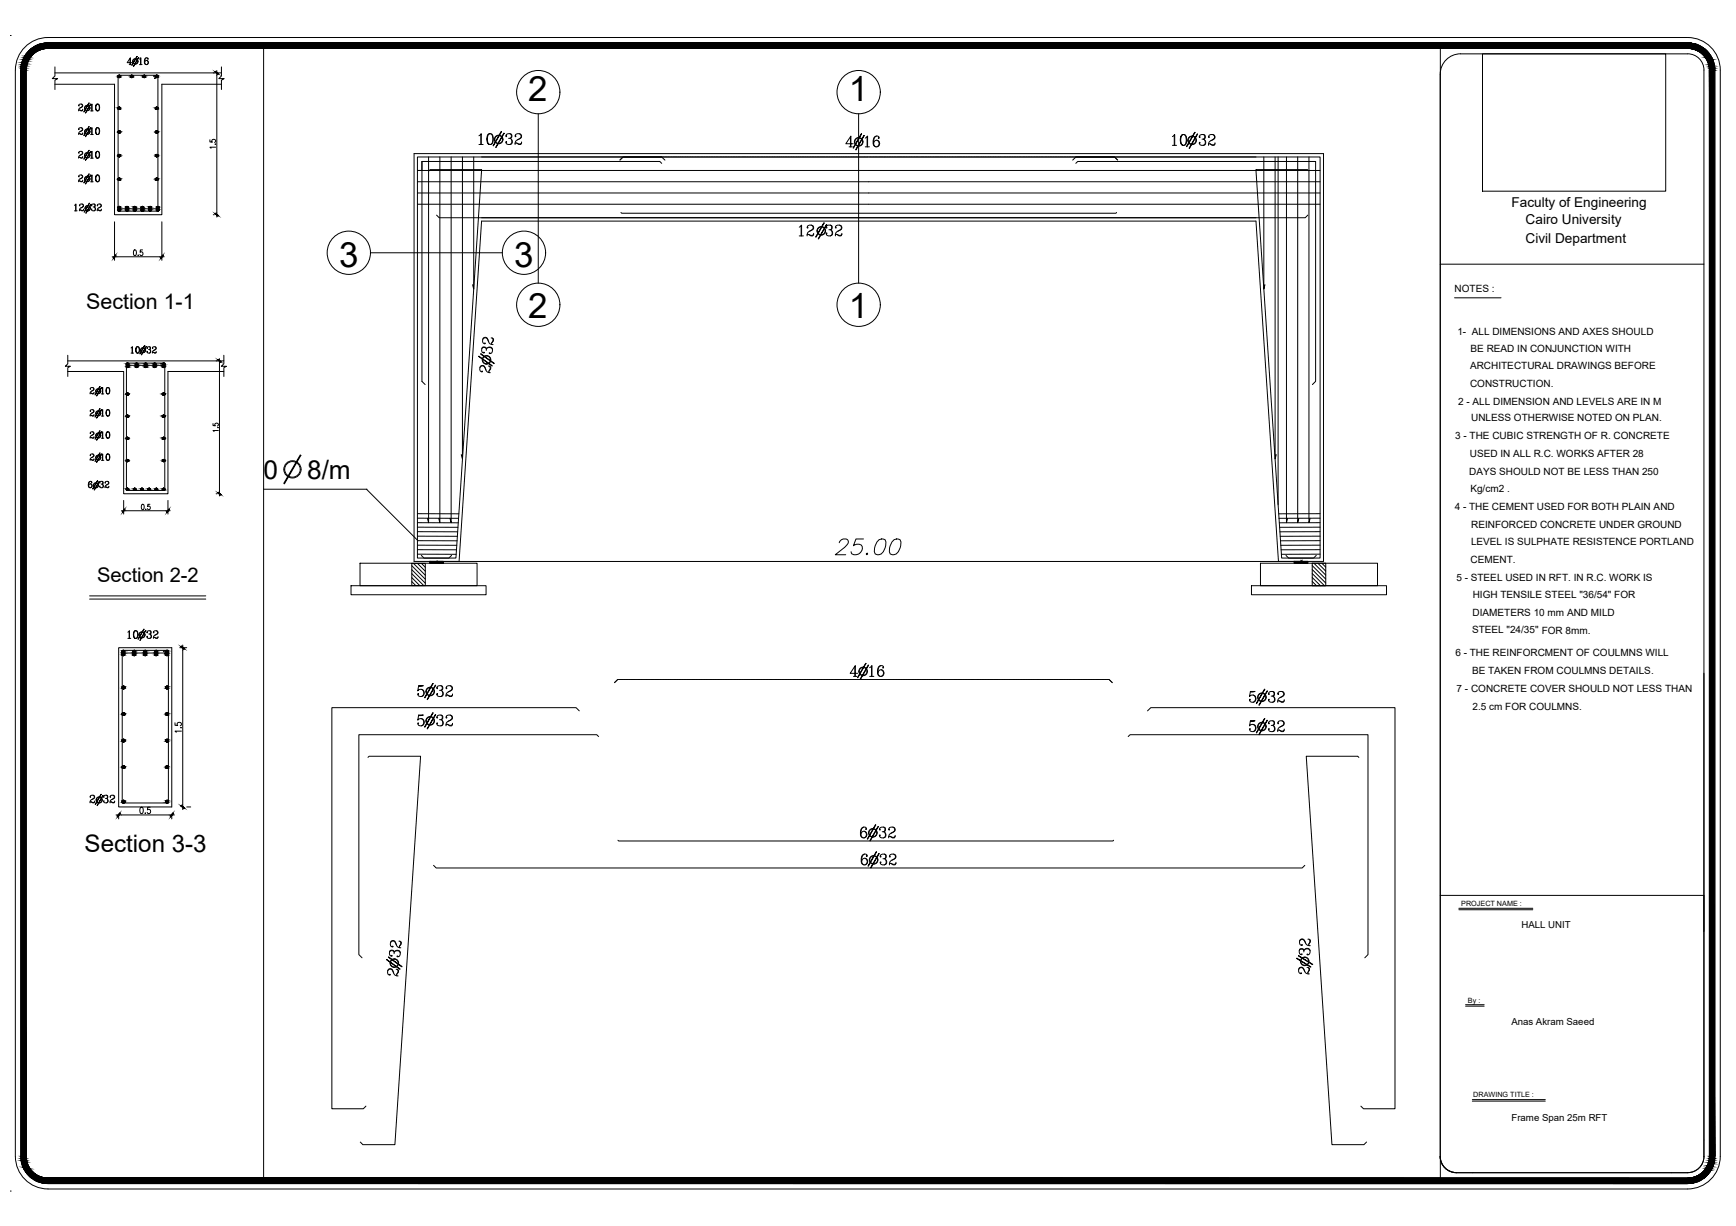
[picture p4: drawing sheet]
<svg xmlns="http://www.w3.org/2000/svg" width="841mm" height="594mm" viewBox="0 0 841 594" stroke-linecap="round" stroke-linejoin="round" font-family="sans-serif">
<!-- layer: Columns -->
<path d="M201 74v198h21l11-165M641 74v198h-22l-11-165" fill="none" stroke="#000" stroke-width=".48"/>
<!-- layer: Frame -->
<g fill="none" stroke="#000" stroke-width=".48">
<path d="M201 74h440M233 76h188M301 77l-1 1M301 77h.1M302 76l-1 1M302 76h.1M421 76h187M540 76h.1M540 76l1 1M541 77h.1M541 77v1M299 330l-1 1"/>
<path d="M407 329h-108M433 329h105M538 330h.1M538 330l1 1M539 331h.1"/>
</g>
<!-- layer: 0 -->
<g fill="#000" stroke="#000" stroke-width=".48">
<path d="M105 35h-1l2 1zM104 35l2 1h-1z"/>
<path d="M104 104l1 1 1-1zM105 103l1 1h-2z"/>
<path d="M55 125l1-1zM56 124l-1 1z"/>
<path d="M79 124l-1 1 1-1zM78 125l1-1-1 1z"/>
<path d="M208 272l7 1v-1zM208 272l7 1h-7z"/>
<path d="M627 272l7 1v-1zM627 272l7 1h-7z"/>
<path d="M88 313l1 1zM88 313l1 1v1z"/>
<path d="M57 395v1l1-2zM58 394l-1 2z"/>
<path d="M84 394l-1 2 1-2zM84 394l-1 2-1-1z"/>
<path d="M88 391l1 1zM88 391v-1l1 2z"/>
</g>
<g fill="none" stroke="#000" stroke-width=".48">
<path d="M27 32v5l-2 1h3l-1 1v4M27 35h80M57 36h20v66h-20zM105 34v71M107 32v5l-1 1h3l-2 1v4M27 41h28M78 41h29M102 68v1h1a.8 .8 0 0 1 0-1 .8 .8 0 0 1 1 0 .8 .8 0 0 1 0 1M104 70h.1M104 71h-2v1M204 78v5h-2h438M322 78l-1-2h-119v194h15l2-1"/>
<path d="M520 78l1-2h119v194h-16l-1-1M202 88h438M202 94h438M202 99h438M55 107v19M57 101h20M78 107v19M103 104h1M54 124h26M200 273h6v11h-6zM200 274l6 7M200 276l6 7"/>
<path d="M200 278l5 6M200 280l3 4M200 273l6 6M202 273l4 4M204 273l2 2M208 272h7v1h-7zM627 272h7v1h-7zM636 273h6v11h-6zM636 274l6 7M636 276l6 7M636 278l6 6M636 280l4 4"/>
<path d="M637 273l5 6M638 273l4 4M640 273l2 2M200 282l1 2M636 282l2 2M636 284h.1M57 314h26v77h-26zM59 315h23v74h-23zM59 316h23M87 314h3M89 313v79M85 350v1l1 1a1 1 0 0 1 0-2 1 1 0 0 1 2 0 1.1 1.1 0 0 1-1 2"/>
<path d="M88 353h.1M88 354h-3v1M56 395h29M57 395v2M68 391a1.4 1.4 0 0 1 1 2 1.4 1.4 0 0 1-1 1zM70 394h.1M73 391h-1l-1 1a1.1 1.1 0 0 1 2 1 .9 .9 0 0 1 0 1 1 1 0 0 1-2 0M83 395v2M90 391h2"/>
</g>
<!-- layer: Beam -->
<path d="M233 107h375M233 106h375" fill="none" stroke="#000" stroke-width=".48"/>
<!-- layer: PC_footing -->
<path d="M170 284h65v4h-65zM606 284h66v4h-66z" fill="none" stroke="#000" stroke-width=".48"/>
<!-- layer: RC_Footing -->
<path d="M174 273h57v11h-57zM611 273h56v11h-56z" fill="none" stroke="#000" stroke-width=".48"/>
<!-- layer: Text -->
<g fill="none" stroke="#000" stroke-width=".48">
<path d="M5 17h.1M321 79l-1-1h-116v107l2 1M521 79l1-1h115v107l-1 1M619 76v169M208 83v-1h25l-12 188h-16l-1-1M634 83l-1-1h-25l13 188h15l2-1M212 104l1 2h419l2-2M301 103h240M128 237h50M178 237l24 25M43 289h57M43 290h57"/>
<path d="M281 344l-2-1h-118v194h15l1-1M290 357l-1-1h-115v107l1 1M547 357v-1h116v107l-2 1M556 344l1-1h119v194h-15l-2-1M178 367l1-1h25l-13 189h-15l-1-2M658 367v-1h-25l12 189h16l1-2M210 419l1 2h420l1-2M299 407h241M5 577h.1"/>
</g>
<!-- layer: rft -->
<g fill="none" stroke="#000" stroke-width=".48">
<path d="M74 37l2-1v1l-1 1 1-1zM208 76v177l-1-2M213 76v177v-2M219 76v177l-1-2M224 76v146l-1-2M229 76v64v-2M612 76v64l1-2M618 76v146v-2M623 76v177l1-2M629 76v177v-2M634 76v177l1-2M79 316l2-1z"/>
<path d="M81 315v1zM81 316l-1 1 1-1"/>
</g>
<!-- layer: Stirrups -->
<g fill="none" stroke="#000" stroke-width=".48">
<path d="M202 251h20M202 253h20M202 255l20 1M202 258h20M202 260h20M202 249h20M640 251h-20M640 253h-20M640 255l-20 1M640 258h-20M640 260h-20M640 249h-21"/>
<path d="M202 262h19M202 264h19M202 266h19M202 269h19M640 262h-20M640 264h-20M640 266h-19M640 269h-19"/>
</g>
<!-- layer: Dim -->
<g fill="none" stroke="#000" stroke-width=".48">
<path d="M261 55v82M416 55v82M179 122h64"/>
<circle cx="261" cy="45" r="10"/>
<circle cx="416" cy="45" r="10"/>
<circle cx="169" cy="122" r="10"/>
<circle cx="254" cy="122" r="10"/>
<circle cx="261" cy="148" r="10"/>
<circle cx="416" cy="148" r="10"/>
</g>
<!-- layer: PC.Footing -->
<path d="M55 41v63h23v-63M59 247h23M60 242v7M69 244a1.2 1.2 0 0 1 1 2 1.2 1.2 0 0 1-1 1zM71 247h.1M73 244h-1v1a.8 .8 0 0 1 1 1 .8 .8 0 0 1 0 1 1.1 1.1 0 0 1-2-1M81 242v7M212 272h419M212 272h-1M630 271v2M631 271l-1 2" fill="none" stroke="#000" stroke-width=".48"/>
<!-- layer: steel -->
<g fill="#000" stroke="#000" stroke-width=".48">
<path d="M57 37h1zM58 36v1zM63 37h1zM64 36v1zM69 37h1zM70 36v1zM76 37v1zM76 36v1zM57 52h1zM57 75h1zM57 63h1zM58 64v1z"/>
<path d="M76 64v1zM57 86h1zM57 101h1zM57 100h1zM65 102h1zM65 101h1zM72 101h1zM72 100h1zM61 176h1zM61 177h1zM66 177h1zM66 178h1z"/>
<path d="M70 176h1zM70 177h1zM70 178h1zM79 176h1zM79 177h1zM79 178h1zM61 237h1zM65 238h1zM68 237h1zM72 237h1zM72 238h1zM75 237h1z"/>
<path d="M79 237h1zM79 238h1zM59 315h1zM59 316h1zM65 316v1zM70 316h1zM81 316v1zM59 333h1zM59 358h1zM59 345h1zM59 371h1zM59 388h1z"/>
<path d="M57 37h1zM57 37h1z"/>
<path d="M57 37h1zM57 37h1z"/>
<path d="M57 37h1zM57 37h1z"/>
<path d="M57 37h1zM57 37h1z"/>
<path d="M57 37h1zM57 37h1z"/>
<path d="M57 37h1zM57 37h1z"/>
<path d="M57 37h1zM57 37h1z"/>
<path d="M57 37h1zM57 37h1z"/>
<path d="M57 37h1zM57 37h1z"/>
<path d="M57 37l1 1zM57 37h1z"/>
<path d="M57 38h1zM57 38h1z"/>
<path d="M63 37h1zM63 37h1z"/>
<path d="M63 37h1zM63 37h1z"/>
<path d="M63 37h1zM63 37h1z"/>
<path d="M63 37h1zM63 37h1z"/>
<path d="M63 37h1zM63 37h1z"/>
<path d="M63 37h1zM63 37h1z"/>
<path d="M63 37h1zM63 37h1z"/>
<path d="M63 37h1zM63 37h1z"/>
<path d="M63 37h1zM63 37h1z"/>
<path d="M63 37l1 1zM63 37h1z"/>
<path d="M63 38h1zM63 38h1z"/>
<path d="M69 37h1zM69 37h1z"/>
<path d="M69 37h1zM69 37h1z"/>
<path d="M69 37h1zM69 37h1z"/>
<path d="M69 37h1zM69 37h1z"/>
<path d="M69 37h1zM69 37h1z"/>
<path d="M69 37h1zM69 37h1z"/>
<path d="M69 37h1zM69 37h1z"/>
<path d="M69 37h1zM69 37h1z"/>
<path d="M69 37l1 1zM69 37h1z"/>
<path d="M75 37h1zM75 37h2z"/>
<path d="M75 37h2zM75 37h2z"/>
<path d="M75 37h1zM75 37h1z"/>
<path d="M75 37h1zM75 37h1z"/>
<path d="M75 37h1zM75 37h1z"/>
<path d="M75 37h1zM75 37h1z"/>
<path d="M75 37h1zM75 37h1z"/>
<path d="M57 52h1zM57 52h1z"/>
<path d="M57 53h1zM57 53h1z"/>
<path d="M57 52h1zM57 52h1z"/>
<path d="M57 53h1zM57 53h1z"/>
<path d="M57 52h1zM57 52h1z"/>
<path d="M57 53h1zM57 53h1z"/>
<path d="M57 52h1zM57 52h1z"/>
<path d="M57 53h1zM57 53h1z"/>
<path d="M57 52l1 1zM57 52l1 1z"/>
<path d="M57 53h1zM57 53h1z"/>
<path d="M57 53h1zM57 53h1z"/>
<path d="M75 52h1zM75 52h1z"/>
<path d="M75 53h1zM75 53h1z"/>
<path d="M75 52h1zM75 52h1z"/>
<path d="M75 53h1zM75 53h1z"/>
<path d="M75 52l2 1zM75 52l2 1z"/>
<path d="M75 53h1zM75 53h1z"/>
<path d="M75 53h2zM75 53h1z"/>
<path d="M57 75h1zM57 75h1z"/>
<path d="M57 76h1zM57 76h1z"/>
<path d="M57 63l1 1zM57 64h1z"/>
<path d="M57 64h1zM57 64h1z"/>
<path d="M57 75h1zM57 75h1z"/>
<path d="M57 76h1zM57 76h1z"/>
<path d="M57 64h1zM57 64h1z"/>
<path d="M57 64h1zM57 64h1z"/>
<path d="M57 75h1zM57 75h1z"/>
<path d="M57 76h1zM57 76h1z"/>
<path d="M57 64h1zM57 64h1z"/>
<path d="M57 64h1zM57 64h1z"/>
<path d="M57 75h1zM57 75h1z"/>
<path d="M57 76h1zM57 76h1z"/>
<path d="M57 64h1zM57 64h1z"/>
<path d="M57 64h1zM57 64h1z"/>
<path d="M57 75h1zM57 75h1z"/>
<path d="M57 76h1zM57 76h1z"/>
<path d="M57 64h1zM57 64h1z"/>
<path d="M57 64h1zM57 64h1z"/>
<path d="M57 75h1zM57 75l1 1z"/>
<path d="M57 64h1zM57 64h1z"/>
<path d="M76 63v1zM76 63v1z"/>
<path d="M75 75h1zM75 75h1z"/>
<path d="M75 76h1zM75 76h1z"/>
<path d="M75 64h1zM75 64h1z"/>
<path d="M75 64h1zM75 64h1z"/>
<path d="M75 75h1zM75 75h1z"/>
<path d="M75 76h1zM75 76h1z"/>
<path d="M75 64h1zM75 64h1z"/>
<path d="M75 64h1zM75 64h1z"/>
<path d="M75 75h2zM75 75h2z"/>
<path d="M75 76h1zM75 76h1z"/>
<path d="M75 64h2zM75 64h2z"/>
<path d="M75 64h1zM75 64h1z"/>
<path d="M75 75h2zM75 75l1 1z"/>
<path d="M75 64h2zM75 64h1z"/>
<path d="M57 86h1zM57 86h1z"/>
<path d="M57 87h1zM57 87h1z"/>
<path d="M57 86l1 1zM57 86l1 1z"/>
<path d="M57 87h1zM57 87h1z"/>
<path d="M57 87h1zM57 87h1z"/>
<path d="M57 87h1zM57 87h1z"/>
<path d="M57 87h1zM57 87h1z"/>
<path d="M57 87h1zM57 87h1z"/>
<path d="M57 87h1zM57 87h1z"/>
<path d="M57 87h1zM57 87h1z"/>
<path d="M57 87h1zM57 87h1z"/>
<path d="M76 86v1zM76 86v1z"/>
<path d="M75 87h1zM75 87h1z"/>
<path d="M75 87h1zM75 87h1z"/>
<path d="M75 87h1zM75 87h1z"/>
<path d="M75 87h1zM75 87h1z"/>
<path d="M75 87h2zM75 87h2z"/>
<path d="M75 87h1zM75 87h1z"/>
<path d="M75 87h2zM75 87h1z"/>
<path d="M57 101h1zM57 101h1z"/>
<path d="M57 102h1zM57 102h1z"/>
<path d="M57 100h1zM57 100h1z"/>
<path d="M57 101h1zM57 101h1z"/>
<path d="M57 101h1zM57 101h1z"/>
<path d="M57 102h1zM57 102h1z"/>
<path d="M57 100h1zM57 100h1z"/>
<path d="M57 101h1zM57 101h1z"/>
<path d="M57 101l1 1zM57 101l1 1z"/>
<path d="M57 102h1zM57 102h1z"/>
<path d="M57 100h1zM57 100h1z"/>
<path d="M57 101h1zM57 101h1z"/>
<path d="M57 102h1zM57 102h1z"/>
<path d="M57 102h1zM57 102h1z"/>
<path d="M57 100h1zM57 100h1z"/>
<path d="M57 101h1zM57 101h1z"/>
<path d="M57 102h1zM57 102h1z"/>
<path d="M57 102h1zM57 102h1z"/>
<path d="M57 100l1 1zM57 100l1 1z"/>
<path d="M57 101h1zM57 101h1z"/>
<path d="M57 102h1zM57 102h1z"/>
<path d="M57 101h1zM57 101h1z"/>
<path d="M61 101h1zM61 101h1z"/>
<path d="M61 100h1zM61 100h1z"/>
<path d="M61 101h1zM61 101h1z"/>
<path d="M61 102h1zM61 102h1z"/>
<path d="M61 100h1zM61 100h1z"/>
<path d="M61 101h1zM61 101h1z"/>
<path d="M61 101h1zM61 101h1z"/>
<path d="M61 102h1zM61 102h1z"/>
<path d="M61 100h1zM61 100h1z"/>
<path d="M61 101h1zM61 101h1z"/>
<path d="M61 101h1zM61 101h1z"/>
<path d="M61 102h1zM61 102h1z"/>
<path d="M61 100h1zM61 100h1z"/>
<path d="M61 101h1zM61 101h1z"/>
<path d="M61 101l1 1zM61 101l1 1z"/>
<path d="M61 102h1zM61 102h1z"/>
<path d="M61 100h1zM61 100h1z"/>
<path d="M61 101h1zM61 101h1z"/>
<path d="M61 102h1zM61 102h1z"/>
<path d="M61 102h1zM61 102h1z"/>
<path d="M61 100h1zM61 100h1z"/>
<path d="M61 101h1zM61 101h1z"/>
<path d="M61 102h1zM61 102h1z"/>
<path d="M61 102h1zM61 102h1z"/>
<path d="M61 102h1zM61 102h1z"/>
<path d="M61 100l1 1zM61 100l1 1z"/>
<path d="M61 101h1zM61 101h1z"/>
<path d="M61 101h1zM61 101h1z"/>
<path d="M65 101h1zM65 101h1z"/>
<path d="M65 100h1zM65 100h1z"/>
<path d="M65 101h1zM65 101h1z"/>
<path d="M65 100h1zM65 100h1z"/>
<path d="M65 101h1zM65 101h1z"/>
<path d="M65 102h1zM65 102h1z"/>
<path d="M65 100h1zM65 100h1z"/>
<path d="M65 101h1zM65 101h1z"/>
<path d="M65 101h1zM65 101h1z"/>
<path d="M65 102h1zM65 102h1z"/>
<path d="M65 100h1zM65 100h1z"/>
<path d="M65 101h1zM65 101h1z"/>
<path d="M65 101l1 1zM65 101l1 1z"/>
<path d="M65 102h1zM65 102h1z"/>
<path d="M65 100h1zM65 100h1z"/>
<path d="M65 101h1zM65 101h1z"/>
<path d="M65 102h1zM65 102h1z"/>
<path d="M65 102h1zM65 102h1z"/>
<path d="M65 100h1zM65 100h1z"/>
<path d="M65 101h1zM65 101h1z"/>
<path d="M65 102h1zM65 102h1z"/>
<path d="M65 102h1zM65 102h1z"/>
<path d="M65 102h1zM65 102h1z"/>
<path d="M65 100l1 1zM65 100l1 1z"/>
<path d="M65 101h1zM65 101h1z"/>
<path d="M65 101h1zM65 101h1z"/>
<path d="M69 101l1 1zM69 101l1 1z"/>
<path d="M69 100h1zM69 100h1z"/>
<path d="M68 102h2zM68 102h2z"/>
<path d="M68 102h2zM68 102h1z"/>
<path d="M68 100h2zM68 100h2z"/>
<path d="M68 101h2zM68 101h1z"/>
<path d="M68 102h2zM68 102h2z"/>
<path d="M68 102h2zM68 102h2z"/>
<path d="M68 102h2zM68 102h2z"/>
<path d="M68 100l2 1zM68 100l2 1z"/>
<path d="M68 101h2zM68 101h2z"/>
<path d="M68 101h2zM68 101h2z"/>
<path d="M72 101h1zM72 101h1z"/>
<path d="M72 102h1zM72 102h1z"/>
<path d="M72 100h1zM72 100h1z"/>
<path d="M72 101h1zM72 101h1z"/>
<path d="M72 101h1zM72 101h1z"/>
<path d="M72 102h1zM72 102h1z"/>
<path d="M72 100h1zM72 100h1z"/>
<path d="M72 101h1zM72 101h1z"/>
<path d="M72 101h1zM72 101h1z"/>
<path d="M72 102h1zM72 102h1z"/>
<path d="M72 100h1zM72 100h1z"/>
<path d="M72 101h1zM72 101h1z"/>
<path d="M72 101l1 1zM72 101l1 1z"/>
<path d="M72 102h1zM72 102h1z"/>
<path d="M72 100h1zM72 100h1z"/>
<path d="M72 101h1zM72 101h1z"/>
<path d="M72 102h1zM72 102h1z"/>
<path d="M72 102h1zM72 102h1z"/>
<path d="M72 100h1zM72 100h1z"/>
<path d="M72 101h1zM72 101h1z"/>
<path d="M72 102h1zM72 102h1z"/>
<path d="M72 102h1zM72 102h1z"/>
<path d="M72 102h1zM72 102h1z"/>
<path d="M72 100l1 1zM72 100l1 1z"/>
<path d="M72 101h1zM72 101h1z"/>
<path d="M72 101h1zM72 101h1z"/>
<path d="M76 101h1zM76 101h1z"/>
<path d="M76 100h1zM76 100h1z"/>
<path d="M76 101h1zM76 101h1z"/>
<path d="M76 102h1zM76 102h1z"/>
<path d="M76 100h1zM76 100h1z"/>
<path d="M76 101h1zM76 101h1z"/>
<path d="M76 101h1zM76 101h1z"/>
<path d="M76 102h1zM76 102h1z"/>
<path d="M76 100h1zM76 100h1z"/>
<path d="M76 101h1zM76 101h1z"/>
<path d="M76 101h1zM76 101h1z"/>
<path d="M76 102h1zM76 102h1z"/>
<path d="M76 100h1zM76 100h1z"/>
<path d="M76 101h1zM76 101h1z"/>
<path d="M76 101l1 1zM76 101l1 1z"/>
<path d="M76 102h1zM76 102h1z"/>
<path d="M76 100h1zM76 100h1z"/>
<path d="M76 101h1zM76 101h1z"/>
<path d="M76 102h1zM76 102h1z"/>
<path d="M76 102h1zM76 102h1z"/>
<path d="M76 100h1zM76 100h1z"/>
<path d="M76 101h1zM76 101h1z"/>
<path d="M76 102h1zM76 102h1z"/>
<path d="M76 102h1zM76 102h1z"/>
<path d="M76 100l1 1zM76 100l1 1z"/>
<path d="M76 101h1zM76 101h1z"/>
<path d="M76 102h1zM76 102h1z"/>
<path d="M76 101h1zM76 101h1z"/>
<path d="M61 176l1 1zM61 176h1z"/>
<path d="M61 176h1zM61 176h1z"/>
<path d="M61 176h1zM61 176h1z"/>
<path d="M61 178h1zM61 178h1z"/>
<path d="M61 177l1 1zM61 177l1 1z"/>
<path d="M61 177h1zM61 177h1z"/>
<path d="M61 177h1zM61 177h1z"/>
<path d="M61 176h1zM61 176h1z"/>
<path d="M61 178h1zM61 178h1z"/>
<path d="M61 177h1zM61 177h1z"/>
<path d="M61 177h1zM61 177h1z"/>
<path d="M61 176h1zM61 176h1z"/>
<path d="M61 178h1zM61 178h1z"/>
<path d="M61 177h1zM61 177h1z"/>
<path d="M61 177h1zM61 177h1z"/>
<path d="M61 176h1zM61 176h1z"/>
<path d="M61 178h1zM61 178h1z"/>
<path d="M61 177h1zM61 177h1z"/>
<path d="M61 177h1zM61 177h1z"/>
<path d="M61 178h1zM61 178h1z"/>
<path d="M61 177h1zM61 177h1z"/>
<path d="M61 178h1zM61 178h1z"/>
<path d="M66 176l1 1zM66 176l1 1z"/>
<path d="M66 176h1zM66 176h1z"/>
<path d="M66 176h1zM66 176h1z"/>
<path d="M66 178h1zM66 178h1z"/>
<path d="M66 177l1 1zM66 177l1 1z"/>
<path d="M66 177h1zM66 177h1z"/>
<path d="M66 177h1zM66 177h1z"/>
<path d="M66 176h1zM66 176h1z"/>
<path d="M66 178h1zM66 178h1z"/>
<path d="M66 177h1zM66 177h1z"/>
<path d="M66 177h1zM66 177h1z"/>
<path d="M66 176h1zM66 176h1z"/>
<path d="M66 178h1zM66 178h1z"/>
<path d="M66 177h1zM66 177h1z"/>
<path d="M66 177h1zM66 177h1z"/>
<path d="M66 176h1zM66 176h1z"/>
<path d="M66 178h1zM66 178h1z"/>
<path d="M66 177h1zM66 177h1z"/>
<path d="M70 176h1zM70 176h1z"/>
<path d="M70 177l1 1zM70 177l1 1z"/>
<path d="M70 176l1 1zM70 176h1z"/>
<path d="M70 176h1zM70 176h1z"/>
<path d="M70 178h1zM70 178h1z"/>
<path d="M70 177h1zM70 177h1z"/>
<path d="M70 177h1zM70 177h1z"/>
<path d="M70 176h1zM70 176h1z"/>
<path d="M70 178h1zM70 178h1z"/>
<path d="M70 177h1zM70 177h1z"/>
<path d="M70 177h1zM70 177h1z"/>
<path d="M70 176h1zM70 176h1z"/>
<path d="M70 178h1zM70 178h1z"/>
<path d="M70 177h1zM70 177h1z"/>
<path d="M70 177h1zM70 177h1z"/>
<path d="M70 176h1zM70 176h1z"/>
<path d="M70 178h1zM70 178h1z"/>
<path d="M70 177h1zM70 177h1z"/>
<path d="M70 177h1zM70 177h1z"/>
<path d="M70 176h1zM70 176h1z"/>
<path d="M70 178h1zM70 178h1z"/>
<path d="M70 177h1zM70 177h1z"/>
<path d="M70 177h1zM70 177h1z"/>
<path d="M70 178h1zM70 178h1z"/>
<path d="M74 176l1 1zM74 176l1 1z"/>
<path d="M74 176h1zM74 176h1z"/>
<path d="M74 176h1zM74 176h1z"/>
<path d="M74 178h1zM74 178h1z"/>
<path d="M74 177l1 1zM74 177l1 1z"/>
<path d="M74 177h1zM74 177h1z"/>
<path d="M74 177h1zM74 177h1z"/>
<path d="M74 176h1zM74 176h1z"/>
<path d="M74 178h1zM74 178h1z"/>
<path d="M74 177h1zM74 177h1z"/>
<path d="M74 177h1zM74 177h1z"/>
<path d="M74 178h1zM74 178h1z"/>
<path d="M74 177h1zM74 177h1z"/>
<path d="M74 178h1zM74 178h1z"/>
<path d="M79 176h1zM79 176h1z"/>
<path d="M79 177l1 1zM79 177l1 1z"/>
<path d="M79 176l1 1zM79 176l1 1z"/>
<path d="M79 176h1zM79 176h1z"/>
<path d="M79 178h1zM79 178h1z"/>
<path d="M79 177h1zM79 177h1z"/>
<path d="M79 177h1zM79 177h1z"/>
<path d="M79 176h1zM79 176h1z"/>
<path d="M79 178h1zM79 178h1z"/>
<path d="M79 177h1zM79 177h1z"/>
<path d="M79 177h1zM79 177h1z"/>
<path d="M79 176h1zM79 176h1z"/>
<path d="M79 178h1zM79 178h1z"/>
<path d="M79 177h1zM79 177h1z"/>
<path d="M79 177h1zM79 177h1z"/>
<path d="M79 176h1zM79 176h1z"/>
<path d="M79 178h1zM79 178h1z"/>
<path d="M79 177h1zM79 177h1z"/>
<path d="M79 177h1zM79 177h1z"/>
<path d="M79 176h1zM79 176h1z"/>
<path d="M79 178h1zM79 178h1z"/>
<path d="M79 177h1zM79 177h1z"/>
<path d="M79 177h1zM79 177h1z"/>
<path d="M79 178h1zM79 178h1z"/>
<path d="M61 237h1zM61 237h1z"/>
<path d="M61 238h1zM61 238h1z"/>
<path d="M61 237h1zM61 237h1z"/>
<path d="M61 237h1zM61 237l1 1z"/>
<path d="M61 237h1zM61 237h1z"/>
<path d="M61 237h1zM61 237h1z"/>
<path d="M61 237h1zM61 237h1z"/>
<path d="M61 237h1zM61 237h1z"/>
<path d="M61 237h1zM61 237h1z"/>
<path d="M61 237h1zM61 237h1z"/>
<path d="M61 237h1zM61 237h1z"/>
<path d="M65 237h1zM65 237h1z"/>
<path d="M65 237h1zM65 237h1z"/>
<path d="M65 237h1zM65 237h1z"/>
<path d="M65 238h1zM65 238h1z"/>
<path d="M65 237h1zM65 237h1z"/>
<path d="M65 237h1zM65 237l1 1z"/>
<path d="M65 237h1zM65 237h1z"/>
<path d="M65 237h1zM65 237h1z"/>
<path d="M65 237h1zM65 237h1z"/>
<path d="M65 237h1zM65 237h1z"/>
<path d="M65 237h1zM65 237h1z"/>
<path d="M65 237h1zM65 237h1z"/>
<path d="M65 237h1zM65 237h1z"/>
<path d="M68 237h1zM68 237h1z"/>
<path d="M68 238h1zM68 238h1z"/>
<path d="M68 237h1zM68 237h1z"/>
<path d="M68 237h1zM68 237l1 1z"/>
<path d="M68 237h1zM68 237h1z"/>
<path d="M68 237h1zM68 237h1z"/>
<path d="M68 237h1zM68 237h1z"/>
<path d="M68 237h1zM68 237h1z"/>
<path d="M68 237h1zM68 237h1z"/>
<path d="M68 237h1zM68 237h1z"/>
<path d="M68 237h1zM68 237h1z"/>
<path d="M72 237h1zM72 237h1z"/>
<path d="M72 237h1zM72 237h1z"/>
<path d="M72 238h1zM72 238h1z"/>
<path d="M72 237h1zM72 237h1z"/>
<path d="M72 237h1zM72 237l1 1z"/>
<path d="M72 237h1zM72 237h1z"/>
<path d="M72 237h1zM72 237h1z"/>
<path d="M72 237h1zM72 237h1z"/>
<path d="M72 237h1zM72 237h1z"/>
<path d="M72 237h1zM72 237h1z"/>
<path d="M72 237h1zM72 237h1z"/>
<path d="M72 237h1zM72 237h1z"/>
<path d="M75 237h1zM75 237h1z"/>
<path d="M75 238h1zM75 238h1z"/>
<path d="M75 237h1zM75 237h1z"/>
<path d="M75 237h1zM75 237l1 1z"/>
<path d="M75 237h1zM75 237h1z"/>
<path d="M75 237h1zM75 237h1z"/>
<path d="M75 237h1zM75 237h1z"/>
<path d="M75 237h1zM75 237h1z"/>
<path d="M75 237h1zM75 237h1z"/>
<path d="M75 237h1zM75 237h1z"/>
<path d="M75 237h1zM75 237h1z"/>
<path d="M79 237h1zM79 237h1z"/>
<path d="M79 237h1zM79 237h1z"/>
<path d="M79 238h1zM79 238h1z"/>
<path d="M79 237h1zM79 237h1z"/>
<path d="M79 237h1zM79 237l1 1z"/>
<path d="M79 237h1zM79 237h1z"/>
<path d="M79 237h1zM79 237h1z"/>
<path d="M79 237h1zM79 237h1z"/>
<path d="M79 237h1zM79 237h1z"/>
<path d="M79 237h1zM79 237h1z"/>
<path d="M79 237h1zM79 237h1z"/>
<path d="M79 237h1zM79 237h1z"/>
<path d="M59 316h1zM59 316h1z"/>
<path d="M59 316h1zM59 316h1z"/>
<path d="M59 316h1zM59 316h1z"/>
<path d="M59 317h1zM59 317h1z"/>
<path d="M59 317h1zM59 317h1z"/>
<path d="M59 317h1zM59 317h1z"/>
<path d="M59 316h1zM59 316h1z"/>
<path d="M59 315l1 1zM59 315l1 1z"/>
<path d="M59 317h1zM59 317h1z"/>
<path d="M59 317h1zM59 317h1z"/>
<path d="M59 316h1zM59 316h1z"/>
<path d="M59 315h1zM59 315h1z"/>
<path d="M59 317h1zM59 317h1z"/>
<path d="M59 317h1zM59 317h1z"/>
<path d="M59 316h1zM59 316h1z"/>
<path d="M59 315h1zM59 315h1z"/>
<path d="M59 317l1 1zM59 317h1z"/>
<path d="M59 317h1zM59 317h1z"/>
<path d="M59 316h1zM59 316h1z"/>
<path d="M59 315h1zM59 315h1z"/>
<path d="M59 318h1zM59 318h1z"/>
<path d="M59 317h1zM59 316l1 1z"/>
<path d="M59 316h1zM59 316h1z"/>
<path d="M59 318h1zM59 318h1z"/>
<path d="M59 316h1zM59 316h1z"/>
<path d="M59 318h1zM59 318h1z"/>
<path d="M64 316h2zM64 316h2z"/>
<path d="M64 317h2zM64 317h2z"/>
<path d="M64 316h2zM64 316h2z"/>
<path d="M64 316h2zM64 316h2z"/>
<path d="M64 317h2zM64 317h2z"/>
<path d="M64 317h2zM64 317h2z"/>
<path d="M64 316h2zM64 316h2z"/>
<path d="M64 315l2 1zM64 315l2 1z"/>
<path d="M64 317h2zM64 317h2z"/>
<path d="M64 317h2zM64 317h2z"/>
<path d="M64 316h2zM64 316h2z"/>
<path d="M65 315h1zM65 315h1z"/>
<path d="M64 317h2zM64 317h2z"/>
<path d="M65 317h1zM65 317h1z"/>
<path d="M64 316h1zM64 316h2z"/>
<path d="M64 317l1 1zM64 317h2z"/>
<path d="M70 316h1zM70 316h1z"/>
<path d="M70 316h1zM70 316h1z"/>
<path d="M70 316h1zM70 316h1z"/>
<path d="M70 317h1zM70 317h1z"/>
<path d="M70 317h1zM70 317h1z"/>
<path d="M70 317h1zM70 317h1z"/>
<path d="M70 316h1zM70 316h1z"/>
<path d="M70 315l1 1zM70 315l1 1z"/>
<path d="M70 317h1zM70 317h1z"/>
<path d="M70 317h1zM70 317h1z"/>
<path d="M70 316h1zM70 316h1z"/>
<path d="M70 315h1zM70 315h1z"/>
<path d="M70 317h1zM70 317h1z"/>
<path d="M70 317h1zM70 317h1z"/>
<path d="M70 316h1zM70 316h1z"/>
<path d="M70 315h1zM70 315h1z"/>
<path d="M70 317l1 1zM70 317h1z"/>
<path d="M70 317h1zM70 317h1z"/>
<path d="M70 316h1zM70 316h1z"/>
<path d="M70 315h1zM70 315h1z"/>
<path d="M70 318h1zM70 318h1z"/>
<path d="M70 317h1zM70 316l1 1z"/>
<path d="M70 316h1zM70 316h1z"/>
<path d="M70 315h1zM70 315h1z"/>
<path d="M70 318h1zM70 318h1z"/>
<path d="M70 316h1zM70 316h1z"/>
<path d="M70 318h1zM70 318h1z"/>
<path d="M75 316h1zM75 316h1z"/>
<path d="M75 317h1zM75 317h1z"/>
<path d="M75 316h1zM75 316h1z"/>
<path d="M75 316h1zM75 316h1z"/>
<path d="M75 317h1zM75 317h1z"/>
<path d="M75 317h1zM75 317h1z"/>
<path d="M75 316h1zM75 316h1z"/>
<path d="M75 315l1 1zM75 315l1 1z"/>
<path d="M75 317h1zM75 317h1z"/>
<path d="M75 317h1zM75 317h1z"/>
<path d="M75 316h1zM75 316h1z"/>
<path d="M75 315h1zM75 315h1z"/>
<path d="M75 317h1zM75 317h1z"/>
<path d="M75 317h1zM75 317h1z"/>
<path d="M75 316h1zM75 316h1z"/>
<path d="M75 315h1zM75 315h1z"/>
<path d="M75 317l1 1zM75 317h1z"/>
<path d="M75 317h1zM75 317h1z"/>
<path d="M75 316h1zM75 316h1z"/>
<path d="M75 315h1zM75 315h1z"/>
<path d="M75 318h1zM75 318h1z"/>
<path d="M75 317h1zM75 316l1 1z"/>
<path d="M75 316h1zM75 316h1z"/>
<path d="M75 315h1zM75 315h1z"/>
<path d="M75 318h1zM75 318h1z"/>
<path d="M75 316h1zM75 316h1z"/>
<path d="M75 316h1zM75 316h1z"/>
<path d="M75 318h1zM75 318h1z"/>
<path d="M80 316h2zM80 316h2z"/>
<path d="M80 316h2zM80 316h2z"/>
<path d="M80 316h2zM80 316h2z"/>
<path d="M80 317h2zM80 317h2z"/>
<path d="M80 317h2zM80 317h2z"/>
<path d="M80 317h2zM80 317h2z"/>
<path d="M80 316h2zM80 316h2z"/>
<path d="M80 315l2 1zM80 315l2 1z"/>
<path d="M80 317h2zM80 317h2z"/>
<path d="M80 317h2zM80 317h2z"/>
<path d="M80 316h1zM80 316h2z"/>
<path d="M80 315h1zM80 315h1z"/>
<path d="M80 317h1zM80 317h2z"/>
<path d="M80 317h1zM80 317h1z"/>
<path d="M80 316h1zM80 316h1z"/>
<path d="M80 317l1 1zM80 317h1z"/>
<path d="M80 316h1zM80 316h1z"/>
<path d="M80 318h1zM80 318h1z"/>
<path d="M59 333h1zM59 333h1z"/>
<path d="M59 334h1zM59 334h1z"/>
<path d="M59 333h1zM59 333h1z"/>
<path d="M59 334h1zM59 334h1z"/>
<path d="M59 333h1zM59 333h1z"/>
<path d="M59 333h1zM59 333l1 1z"/>
<path d="M59 333h1zM59 333h1z"/>
<path d="M59 333h1zM59 333h1z"/>
<path d="M59 333h2zM59 333h2z"/>
<path d="M59 333h1zM59 333h1z"/>
<path d="M59 333h2zM59 333h1z"/>
<path d="M80 333h1zM80 333h1z"/>
<path d="M80 334h1zM80 334h1z"/>
<path d="M80 333h2zM80 333h2z"/>
<path d="M80 333h1zM80 333l1 1z"/>
<path d="M80 333h2zM80 333h2z"/>
<path d="M80 333h2zM80 333h1z"/>
<path d="M80 333h2zM80 333h2z"/>
<path d="M80 333h2zM80 333h2z"/>
<path d="M80 333h2zM80 333h2z"/>
<path d="M59 358h1zM59 358h1z"/>
<path d="M59 359h1zM59 359h1z"/>
<path d="M59 345l1 1zM59 345l1 1z"/>
<path d="M59 347h1zM59 347h1z"/>
<path d="M59 358l1 1zM59 358l1 1z"/>
<path d="M59 359h1zM59 359h1z"/>
<path d="M59 346h1zM59 346h1z"/>
<path d="M59 346h1zM59 346l1 1z"/>
<path d="M59 359h1zM59 359h1z"/>
<path d="M59 359h1zM59 359h1z"/>
<path d="M59 346h1zM59 346h1z"/>
<path d="M59 346h1zM59 346h1z"/>
<path d="M59 359h1zM59 359h1z"/>
<path d="M59 359h1zM59 359h1z"/>
<path d="M59 346h1zM59 346h1z"/>
<path d="M59 346h1zM59 346h1z"/>
<path d="M59 359h2zM59 359h2z"/>
<path d="M59 359h1zM59 359h1z"/>
<path d="M59 346h2zM59 346h2z"/>
<path d="M59 346h1zM59 346h1z"/>
<path d="M59 359h2zM59 359h1z"/>
<path d="M59 346h2zM59 346h1z"/>
<path d="M81 345v1zM81 345v1z"/>
<path d="M80 358l1 1zM80 358l1 1z"/>
<path d="M80 359h1zM80 359h1z"/>
<path d="M80 346h1zM80 346h1z"/>
<path d="M80 346h1zM80 346l1 1z"/>
<path d="M80 359h2zM80 359h2z"/>
<path d="M80 359h1zM80 359h1z"/>
<path d="M80 346h2zM80 346h2z"/>
<path d="M80 346h1zM80 346h1z"/>
<path d="M80 359h2zM80 359h2z"/>
<path d="M80 359h2zM80 359h1z"/>
<path d="M80 346h2zM80 346h2z"/>
<path d="M80 346h2zM80 346h1z"/>
<path d="M80 359h2zM80 359h2z"/>
<path d="M80 359h2zM80 359h2z"/>
<path d="M80 346h2zM80 346h2z"/>
<path d="M80 346h2zM80 346h2z"/>
<path d="M80 359h2zM80 359h2z"/>
<path d="M80 346h2zM80 346h2z"/>
<path d="M59 371h1zM59 371h1z"/>
<path d="M59 372h1zM59 372h1z"/>
<path d="M59 371h1zM59 371h1z"/>
<path d="M59 372h1zM59 372h1z"/>
<path d="M59 371l1 1zM59 371l1 1z"/>
<path d="M59 372h1zM59 372h1z"/>
<path d="M59 372h1zM59 372h1z"/>
<path d="M59 372h1zM59 372h1z"/>
<path d="M59 372h2zM59 372h2z"/>
<path d="M59 372h1zM59 372h1z"/>
<path d="M59 372h2zM59 372h1z"/>
<path d="M80 371h1zM80 371h1z"/>
<path d="M80 372h1zM80 372h1z"/>
<path d="M80 371l2 1zM80 371l2 1z"/>
<path d="M80 372h1zM80 372h1z"/>
<path d="M80 372h2zM80 372h2z"/>
<path d="M80 372h2zM80 372h1z"/>
<path d="M80 372h2zM80 372h2z"/>
<path d="M80 372h2zM80 372h2z"/>
<path d="M80 372h2zM80 372h2z"/>
<path d="M59 388h1zM59 388h1z"/>
<path d="M59 389h1zM59 389h1z"/>
<path d="M59 388h1zM59 388h1z"/>
<path d="M59 389h1zM59 389h1z"/>
<path d="M59 388h1zM59 388h1z"/>
<path d="M59 389h1zM59 389h1z"/>
<path d="M59 388h1zM59 388h1z"/>
<path d="M59 389h1zM59 389h1z"/>
<path d="M59 388h2zM59 388h2z"/>
<path d="M59 389h1zM59 389h1z"/>
<path d="M59 388h2zM59 388l1 1z"/>
<path d="M80 388h1zM80 388h1z"/>
<path d="M80 389h1zM80 389h1z"/>
<path d="M80 388h2zM80 388h2z"/>
<path d="M80 389h1zM80 389h1z"/>
<path d="M80 388h2zM80 388h2z"/>
<path d="M80 389h2zM80 389h1z"/>
<path d="M80 388h2zM80 388h2z"/>
<path d="M80 388l2 1zM80 388l2 1z"/>
<path d="M80 389h2zM80 389h2z"/>
</g>
<g fill="none" stroke="#000" stroke-width=".48">
<circle cx="58" cy="37" r=".6"/>
<circle cx="64" cy="37" r=".6"/>
<circle cx="70" cy="37" r=".6"/>
<circle cx="76" cy="37" r=".6"/>
<circle cx="58" cy="52" r=".6"/>
<circle cx="76" cy="52" r=".6"/>
<circle cx="58" cy="64" r=".6"/>
<circle cx="58" cy="75" r=".6"/>
<circle cx="76" cy="75" r=".6"/>
<circle cx="76" cy="64" r=".6"/>
<circle cx="58" cy="87" r=".6"/>
<circle cx="76" cy="87" r=".6"/>
<circle cx="58" cy="102" r=".6"/>
<circle cx="58" cy="101" r=".6"/>
<circle cx="62" cy="102" r=".6"/>
<circle cx="62" cy="101" r=".6"/>
<circle cx="65" cy="102" r=".6"/>
<circle cx="65" cy="101" r=".6"/>
<circle cx="69" cy="102" r=".6"/>
<circle cx="69" cy="101" r=".6"/>
<circle cx="73" cy="101" r=".6"/>
<circle cx="73" cy="102" r=".6"/>
<circle cx="76" cy="102" r=".6"/>
<circle cx="76" cy="101" r=".6"/>
<circle cx="62" cy="178" r=".5"/>
<circle cx="62" cy="176" r=".5"/>
<circle cx="66" cy="178" r=".5"/>
<circle cx="66" cy="176" r=".5"/>
<circle cx="71" cy="178" r=".5"/>
<circle cx="71" cy="176" r=".5"/>
<circle cx="75" cy="178" r=".5"/>
<circle cx="75" cy="176" r=".5"/>
<circle cx="79" cy="178" r=".5"/>
<circle cx="79" cy="176" r=".5"/>
<circle cx="62" cy="237" r=".5"/>
<circle cx="65" cy="237" r=".5"/>
<circle cx="69" cy="237" r=".5"/>
<circle cx="72" cy="237" r=".5"/>
<circle cx="76" cy="237" r=".5"/>
<circle cx="79" cy="237" r=".5"/>
<circle cx="60" cy="316" r=".6"/>
<circle cx="60" cy="317" r=".6"/>
<circle cx="65" cy="316" r=".6"/>
<circle cx="65" cy="317" r=".6"/>
<circle cx="70" cy="316" r=".6"/>
<circle cx="70" cy="317" r=".6"/>
<circle cx="76" cy="316" r=".6"/>
<circle cx="76" cy="317" r=".6"/>
<circle cx="81" cy="316" r=".6"/>
<circle cx="81" cy="317" r=".6"/>
<circle cx="60" cy="333" r=".6"/>
<circle cx="81" cy="333" r=".6"/>
<circle cx="60" cy="346" r=".6"/>
<circle cx="60" cy="359" r=".6"/>
<circle cx="81" cy="359" r=".6"/>
<circle cx="81" cy="346" r=".6"/>
<circle cx="60" cy="372" r=".6"/>
<circle cx="81" cy="372" r=".6"/>
<circle cx="60" cy="388" r=".6"/>
<circle cx="81" cy="388" r=".6"/>
</g>
<!-- layer: folded plate -->
<g fill="none" stroke="#000" stroke-width=".48">
<path d="M33 172v4l-1 1h2l-1 1v4M33 175h75M61 176h19v62h-19zM61 177h19M78 176h1zM79 176l1 1h-2zM106 174v66M108 172v4l-1 1h3l-2 1v4M33 180h27v59h21v-59h27M103 205v1h1a.8 .8 0 0 1 0-1 .8 .8 0 0 1 1 0 .8 .8 0 0 1 0 1M106 207h.1M106 209h-3h1"/>
<path d="M105 239h.1"/>
<circle cx="62" cy="191" r=".5"/>
<circle cx="79" cy="191" r=".5"/>
<circle cx="62" cy="212" r=".5"/>
<circle cx="62" cy="202" r=".5"/>
<circle cx="79" cy="212" r=".5"/>
<circle cx="79" cy="202" r=".5"/>
<circle cx="62" cy="223" r=".5"/>
<circle cx="79" cy="223" r=".5"/>
</g>
<g fill="#000" stroke="#000" stroke-width=".48">
<path d="M79 190h1zM79 191h1zM61 212h1zM61 201h1zM79 212h1zM79 201h1zM79 213h1zM79 202h1zM61 223h1zM79 223h1zM79 224h1z"/>
<path d="M106 174l1 1-1-1zM106 174l1 1v1z"/>
<path d="M62 190v1zM61 191h1z"/>
<path d="M61 191h1zM61 191h1z"/>
<path d="M61 191h1zM61 191h1z"/>
<path d="M61 191h1zM61 191h1z"/>
<path d="M61 191h1zM61 191h1z"/>
<path d="M61 191h1zM61 191h1z"/>
<path d="M61 191h1zM61 191h1z"/>
<path d="M61 191h1zM61 191h1z"/>
<path d="M61 191h1zM61 191h1z"/>
<path d="M61 191h1zM61 191h1z"/>
<path d="M61 191h1zM61 191h1z"/>
<path d="M61 191h1zM61 191h1z"/>
<path d="M79 190l1 1zM79 191h1z"/>
<path d="M79 191h1zM79 191h1z"/>
<path d="M79 191h1zM79 191h1z"/>
<path d="M79 191h1zM79 191h1z"/>
<path d="M79 191h1zM79 191h1z"/>
<path d="M79 191h1zM79 191h1z"/>
<path d="M79 191h1zM79 191h1z"/>
<path d="M79 191h1zM79 191h1z"/>
<path d="M79 191h1zM79 191h1z"/>
<path d="M79 191h1zM79 191h1z"/>
<path d="M79 191h1zM79 191h1z"/>
<path d="M79 191h1zM79 191h1z"/>
<path d="M61 212h1zM61 212h1z"/>
<path d="M61 213h1zM61 213h1z"/>
<path d="M61 201h1zM61 201h1z"/>
<path d="M61 202h1zM61 202h1z"/>
<path d="M61 212h1zM61 212h1z"/>
<path d="M61 213h1zM61 213h1z"/>
<path d="M61 201h1zM61 201h1z"/>
<path d="M61 202h1zM61 202h1z"/>
<path d="M61 212h1zM61 212h1z"/>
<path d="M61 213h1zM61 213h1z"/>
<path d="M61 201l1 1zM61 201l1 1z"/>
<path d="M61 202h1zM61 202h1z"/>
<path d="M61 212h1zM61 212h1z"/>
<path d="M61 213h1zM61 213h1z"/>
<path d="M61 202h1zM61 202h1z"/>
<path d="M61 202h1zM61 202h1z"/>
<path d="M61 212h1zM61 212h1z"/>
<path d="M61 212l1 1zM61 212l1 1z"/>
<path d="M61 213h1zM61 213h1z"/>
<path d="M61 202h1zM61 202h1z"/>
<path d="M61 202h1zM61 202h1z"/>
<path d="M61 202h1zM61 202h1z"/>
<path d="M79 212h1zM79 212h1z"/>
<path d="M79 201h1zM79 201h1z"/>
<path d="M79 212h1zM79 212h1z"/>
<path d="M79 213h1zM79 213h1z"/>
<path d="M79 201h1zM79 201h1z"/>
<path d="M79 202h1zM79 202h1z"/>
<path d="M79 212h1zM79 212h1z"/>
<path d="M79 213h1zM79 213h1z"/>
<path d="M79 201h1zM79 201h1z"/>
<path d="M79 202h1zM79 202h1z"/>
<path d="M79 212h1zM79 212h1z"/>
<path d="M79 213h1zM79 213h1z"/>
<path d="M79 201l1 1zM79 201l1 1z"/>
<path d="M79 202h1zM79 202h1z"/>
<path d="M79 212h1zM79 212h1z"/>
<path d="M79 213h1zM79 213h1z"/>
<path d="M79 202h1zM79 202h1z"/>
<path d="M79 202h1zM79 202h1z"/>
<path d="M79 212h1zM79 212h1z"/>
<path d="M79 212l1 1zM79 212l1 1z"/>
<path d="M79 213h1zM79 213h1z"/>
<path d="M79 202h1zM79 202h1z"/>
<path d="M79 202h1zM79 202h1z"/>
<path d="M79 202h1zM79 202h1z"/>
<path d="M61 223h1zM61 223h1z"/>
<path d="M61 224h1zM61 224h1z"/>
<path d="M61 223h1zM61 223h1z"/>
<path d="M61 224h1zM61 224h1z"/>
<path d="M61 223h1zM61 223h1z"/>
<path d="M61 223h1zM61 223l1 1z"/>
<path d="M61 223h1zM61 223h1z"/>
<path d="M61 223h1zM61 223h1z"/>
<path d="M61 223h1zM61 223h1z"/>
<path d="M61 223h1zM61 223h1z"/>
<path d="M61 223h1zM61 223h1z"/>
<path d="M79 223h1zM79 223h1z"/>
<path d="M79 223h1zM79 223h1z"/>
<path d="M79 224h1zM79 224h1z"/>
<path d="M79 223h1zM79 223h1z"/>
<path d="M79 224h1zM79 224h1z"/>
<path d="M79 223h1zM79 223h1z"/>
<path d="M79 223h1zM79 223l1 1z"/>
<path d="M79 223h1zM79 223h1z"/>
<path d="M79 223h1zM79 223h1z"/>
<path d="M79 223h1zM79 223h1z"/>
<path d="M79 223h1zM79 223h1z"/>
<path d="M79 223h1zM79 223h1z"/>
<path d="M106 239l1 1zM106 239l1 1z"/>
</g>
<!-- layer: PC.Footing -->
<g fill="#000" stroke="#000" stroke-width=".48">
<path d="M59 248l1-1zM60 247h1l-2 1z"/>
<path d="M82 247l-1 1 1-1zM82 247l-1 1z"/>
</g>
<!-- layer: h-col -->
<g fill="none" stroke="#000" stroke-width=".48">
<path d="M12 23a16 16 0 0 1 11-5h795a16 16 0 0 1 15 16v526a16 16 0 0 1-15 16h-795a16 16 0 0 1-16-16v-526a16 16 0 0 1 5-11zM14 24l5-3h4h795a13 13 0 0 1 13 13v526a13 13 0 0 1-13 14h-795a13 13 0 0 1-13-14v-526a13 13 0 0 1 4-10zM15 27l4-3 4-1h795a11 11 0 0 1 10 11v526a11 11 0 0 1-10 11h-795a11 11 0 0 1-10-11v-526v-4zM825 34v526M826 34a8 8 0 0 0-8-8h-110a10 10 0 0 0-10 10v524a8 8 0 0 0 8 8h112a8 8 0 0 0 8-8M698 128h127M705 144h22M698 434h127M707 440h36M707 441h36M710 487h9M710 488h9"/>
<path d="M713 533h36M713 534h36"/>
</g>
<!-- layer: Hollow block -->
<path d="M128 23h570v548h-570z" fill="none" stroke="#000" stroke-width=".48"/>
<!-- layer: outer frame -->
<path d="M825 552v8M706 568h112" fill="none" stroke="#000" stroke-width=".48"/>
<!-- layer: h-col -->
<g fill="#000" stroke="#000" stroke-width=".48">
<path d="M10 34l3 526v-526zM10 34l3 526h-3z"/>
<path d="M10 33l3 1v-1zM10 33l3 1h-3z"/>
<path d="M10 33h3zM10 33h3z"/>
<path d="M10 32l3 1v-1zM10 32l3 1h-3z"/>
<path d="M10 32h3zM10 32h3z"/>
<path d="M10 31l3 1v-1zM10 31l3 1h-3z"/>
<path d="M10 31h3zM10 31h3z"/>
<path d="M11 30l2 1v-1zM11 30l2 1h-3z"/>
<path d="M11 30h2h1zM11 30h2h-2z"/>
<path d="M11 30h3zM11 30h3h-3z"/>
<path d="M11 29l3 1v-1zM11 29l3 1h-3z"/>
<path d="M11 29h3zM11 29h3z"/>
<path d="M12 28l2 1 1-1zM12 28l2 1h-3z"/>
<path d="M12 28h3zM12 28h3z"/>
<path d="M12 27l3 1v-1zM12 27l3 1h-3z"/>
<path d="M12 27h3zM12 27h3z"/>
<path d="M12 27h3h1zM12 27h3h-3z"/>
<path d="M13 26h3zM13 26l3 1z"/>
<path d="M13 26h3zM13 26h3h-3z"/>
<path d="M13 25l3 1 1-1zM13 25l3 1h-3z"/>
<path d="M13 25h4zM13 25h4z"/>
<path d="M14 25h3h1zM14 25h3h-4z"/>
<path d="M14 25h4zM14 25h4z"/>
<path d="M14 24h5zM14 25h4z"/>
<path d="M15 24h5zM14 24h5z"/>
<path d="M15 24h5zM15 24h5z"/>
<path d="M15 24h6zM15 24h5z"/>
<path d="M15 24h6zM15 24h6z"/>
<path d="M15 23h7zM15 24h6z"/>
<path d="M15 23h8zM15 23h7z"/>
<path d="M23 21h796zM22 21h797z"/>
<path d="M22 21h798zM21 21h799z"/>
<path d="M21 21h800zM20 21h801z"/>
<path d="M20 21h802zM19 21h803z"/>
<path d="M19 21l804 1zM18 22h805z"/>
<path d="M18 22h806h-1zM17 22h1h806z"/>
<path d="M17 22l807 1v-1zM16 23l1-1 807 1z"/>
<path d="M16 23h809h-1zM16 23h809z"/>
<path d="M16 23h809zM15 23h810z"/>
<path d="M818 23h8zM818 23h8z"/>
<path d="M819 23l7 1zM819 23l7 1z"/>
<path d="M819 24h7zM819 24h7z"/>
<path d="M820 24h6zM820 24h6z"/>
<path d="M821 24h5zM821 24h5z"/>
<path d="M821 24h6zM821 24h6z"/>
<path d="M822 24l5 1zM822 24l5 1z"/>
<path d="M823 25h4zM823 25h4z"/>
<path d="M823 25h5h-1zM823 25h5h-4z"/>
<path d="M824 25h4zM824 25h4z"/>
<path d="M824 25l4 1v-1zM824 25l4 1h-4z"/>
<path d="M824 26h4zM824 26h4z"/>
<path d="M825 26l3 1zM825 26l3 1z"/>
<path d="M825 27h4h-1zM825 27h4h-3z"/>
<path d="M826 27h3zM826 27h3z"/>
<path d="M826 27l3 1v-1zM826 27l3 1h-3z"/>
<path d="M826 28h3zM826 28h3z"/>
<path d="M826 28l4 1-1-1zM826 28l4 1h-3z"/>
<path d="M827 29h3zM827 29h3z"/>
<path d="M827 29l3 1v-1zM827 29l3 1h-3z"/>
<path d="M827 30h3zM827 30h3z"/>
<path d="M827 30h3zM827 30h3h-3z"/>
<path d="M827 30l3 1v-1zM827 30l3 1h-2z"/>
<path d="M828 31h2zM828 31h2z"/>
<path d="M828 31l3 1-1-1zM828 31l3 1h-3z"/>
<path d="M828 32h3zM828 32h3z"/>
<path d="M828 32l3 1v-1zM828 32l3 1h-3z"/>
<path d="M828 33h3zM828 33h3z"/>
<path d="M828 33l3 1v-1zM828 33l3 1h-3z"/>
<path d="M828 34l3 526v-526zM828 34l3 526h-3z"/>
<path d="M10 560l3 1v-1zM10 560l3 1h-3z"/>
<path d="M10 561h3zM10 561h3z"/>
<path d="M10 561l3 1v-1zM10 561l3 1h-3z"/>
<path d="M10 562h3zM10 562h3z"/>
<path d="M10 562l3 1v-1zM10 562l3 1h-3z"/>
<path d="M10 563h3zM10 563h3z"/>
<path d="M10 563l3 1v-1zM10 563l3 1h-2z"/>
<path d="M11 564h3h-1zM11 564h3h-3z"/>
<path d="M11 564l3 1zM11 564l3 1z"/>
<path d="M11 565h3zM11 565h3h-3z"/>
<path d="M11 565l3 1zM11 565l3 1z"/>
<path d="M11 566h4h-1zM11 566h4h-3z"/>
<path d="M12 566h3zM12 566h3z"/>
<path d="M12 566l3 1v-1zM12 566l3 1h-3z"/>
<path d="M12 567h3zM12 567h3z"/>
<path d="M12 567l4 1-1-1zM12 567l4 1h-4z"/>
<path d="M12 568h4zM12 568h4z"/>
<path d="M13 568h3zM13 568h3z"/>
<path d="M13 568l4 1zM13 568l4 1h-4z"/>
<path d="M13 569h4zM13 569h4z"/>
<path d="M13 569h5h-1zM13 569h5h-4z"/>
<path d="M14 569l4 1zM14 569l4 1z"/>
<path d="M14 570h5zM14 570h5z"/>
<path d="M14 570h6zM14 570h6z"/>
<path d="M15 570h5zM15 570h5z"/>
<path d="M15 570l6 1zM15 570l6 1z"/>
<path d="M15 571h6zM15 571h6z"/>
<path d="M15 571h7zM15 571h7z"/>
<path d="M15 571h8zM15 571h8z"/>
<path d="M22 573h797zM22 573l796 1z"/>
<path d="M21 573h799zM21 573h798z"/>
<path d="M20 573h801zM20 573h800z"/>
<path d="M19 573h803zM19 573h802z"/>
<path d="M18 573h805zM18 573h804z"/>
<path d="M17 572l806 1 1-1zM17 572l806 1h-805z"/>
<path d="M16 572h808zM16 572h808h-807z"/>
<path d="M16 571l808 1 1-1zM16 571l808 1h-808z"/>
<path d="M15 571h810zM15 571h810z"/>
<path d="M819 571h7zM818 571h7z"/>
<path d="M819 571h7zM819 571h7z"/>
<path d="M820 571h6zM819 571h7z"/>
<path d="M821 570h5zM820 571h6z"/>
<path d="M821 570h5zM821 570h5z"/>
<path d="M822 570h5zM821 570h5z"/>
<path d="M823 570h4zM822 570h5z"/>
<path d="M823 569h4zM823 570h4z"/>
<path d="M824 569h3h1zM823 569h1h3z"/>
<path d="M824 569h4zM824 569h4z"/>
<path d="M824 568l4 1v-1zM824 569v-1l4 1z"/>
<path d="M825 568h3zM824 568h4z"/>
<path d="M825 568h3zM825 568h3z"/>
<path d="M826 567l2 1 1-1zM826 567l2 1h-3z"/>
<path d="M826 567h3zM826 567h3z"/>
<path d="M826 566l3 1v-1zM826 566l3 1h-3z"/>
<path d="M826 566h3zM826 566h3z"/>
<path d="M827 566h2h1zM827 566h2h-3z"/>
<path d="M827 565h3zM827 565l3 1z"/>
<path d="M827 565h3zM827 565h3h-3z"/>
<path d="M827 564l3 1v-1zM827 564l3 1h-3z"/>
<path d="M827 564h3zM827 564h3h-3z"/>
<path d="M828 563l2 1v-1zM828 563l2 1h-3z"/>
<path d="M828 563h2zM828 563h2z"/>
<path d="M828 562l2 1 1-1zM828 562l2 1h-2z"/>
<path d="M828 562h3zM828 562h3z"/>
<path d="M828 561h3zM828 561h3z"/>
<path d="M828 561l3 1v-1zM828 561l3 1h-3z"/>
<path d="M828 560l3 1v-1zM828 560l3 1h-3z"/>
</g>
<!-- layer: Slab -->
<path d="M718 26h89v67h-89z" fill="none" stroke="#000" stroke-width=".48"/>
<g font-size="16.9">
<text x="256" y="49">2</text>
<text x="411" y="49">1</text>
<text x="164" y="129">3</text>
<text x="249" y="129">3</text>
<text x="256" y="154">2</text>
<text x="411" y="154">1</text>
</g>
<text font-size="13.2" x="147" y="236" transform="rotate(-90 147 236)">%%C</text>
<g font-size="12.7">
<text x="121" y="232">10</text>
<text x="149" y="232">8/m</text>
</g>
<text font-size="11.9" x="404" y="270">25.00</text>
<text font-size="11.7" x="41" y="413">Section 3-3</text>
<g font-size="11">
<text x="240" y="182" transform="rotate(-90 240 182)">2 32</text>
<text x="195" y="474" transform="rotate(-90 195 474)">2 32</text>
</g>
<text font-size="10.4" x="42" y="150">Section 1-1</text>
<g font-size="10.1">
<text x="231" y="179">è</text>
<text x="186" y="471">è</text>
</g>
<g font-size="9.7">
<text x="47" y="282">Section 2-2</text>
<text x="627" y="470">è</text>
<text x="636" y="473" transform="rotate(-90 636 473)">2 32</text>
</g>
<g font-size="9.3">
<text x="231" y="71">10 32</text>
<text x="567" y="72">10 32</text>
<text x="409" y="72">4 16</text>
<text x="386" y="116">12 32</text>
<text x="411" y="329">4 16</text>
<text x="201" y="339">5 32</text>
<text x="604" y="341">5 32</text>
</g>
<g font-size="8.8">
<text x="201" y="353">5 32</text>
<text x="604" y="356">5 32</text>
<text x="416" y="407">6 32</text>
<text x="416" y="420">6 32</text>
</g>
<g font-size="7.1">
<text x="37" y="55">2 10</text>
<text x="37" y="78">2 10</text>
<text x="61" y="310">10 32</text>
<text x="42" y="390">2 32</text>
</g>
<g font-size="6.6">
<text x="60" y="32">4 16</text>
<text x="37" y="66">2 10</text>
<text x="37" y="89">2 10</text>
<text x="732" y="100">Faculty of Engineering</text>
<text x="35" y="103">12 32</text>
<text x="739" y="108">Cairo University</text>
<text x="739" y="118">Civil Department</text>
<text x="62" y="173">10 32</text>
<text x="42" y="192">2 10</text>
<text x="42" y="203">2 10</text>
<text x="42" y="224">2 10</text>
</g>
<g font-size="6.2">
<text x="63" y="125">0.5</text>
<text x="42" y="213">2 10</text>
<text x="42" y="237">6 32</text>
</g>
<g font-size="4.8">
<text x="705" y="141">NOTES :</text>
<text x="706" y="162">1- ALL DIMENSIONS AND AXES SHOULD</text>
<text x="712" y="171">BE READ IN CONJUNCTION WITH</text>
<text x="712" y="179">ARCHITECTURAL DRAWINGS BEFORE</text>
<text x="712" y="188">CONSTRUCTION.</text>
<text x="706" y="196">2 - ALL DIMENSION AND LEVELS ARE IN M</text>
<text x="713" y="204">UNLESS OTHERWISE NOTED ON PLAN.</text>
<text x="705" y="213">3 - THE CUBIC STRENGTH OF R. CONCRETE</text>
<text x="712" y="221">USED IN ALL R.C. WORKS AFTER 28</text>
<text x="712" y="230">DAYS SHOULD NOT BE LESS THAN 250</text>
<text x="712" y="239">Kg/cm2 .</text>
<text x="705" y="247">4 - THE CEMENT USED FOR BOTH PLAIN AND</text>
<text x="713" y="256">REINFORCED CONCRETE UNDER GROUND</text>
<text x="713" y="264">LEVEL IS SULPHATE RESISTENCE PORTLAND</text>
<text x="712" y="273">CEMENT.</text>
<text x="706" y="281">5 - STEEL USED IN RFT. IN R.C. WORK IS</text>
<text x="713" y="290">HIGH TENSILE STEEL &quot;36/54&quot; FOR</text>
<text x="713" y="299">DIAMETERS 10 mm AND MILD</text>
<text x="713" y="307">STEEL &quot;24/35&quot; FOR 8mm.</text>
<text x="705" y="318">6 - THE REINFORCMENT OF COULMNS WILL</text>
<text x="713" y="327">BE TAKEN FROM COULMNS DETAILS.</text>
<text x="706" y="335">7 - CONCRETE COVER SHOULD NOT LESS THAN</text>
<text x="713" y="344">2.5 cm FOR COULMNS.</text>
</g>
<g font-size="4.7">
<text x="737" y="450">HALL UNIT</text>
<text x="732" y="497">Anas Akram Saeed</text>
<text x="732" y="543">Frame Span 25m RFT</text>
</g>
<g font-size="3.5">
<text x="708" y="439">PROJECT NAME :</text>
<text x="711" y="486">By :</text>
<text x="714" y="531">DRAWING TITLE :</text>
</g>
</svg>
